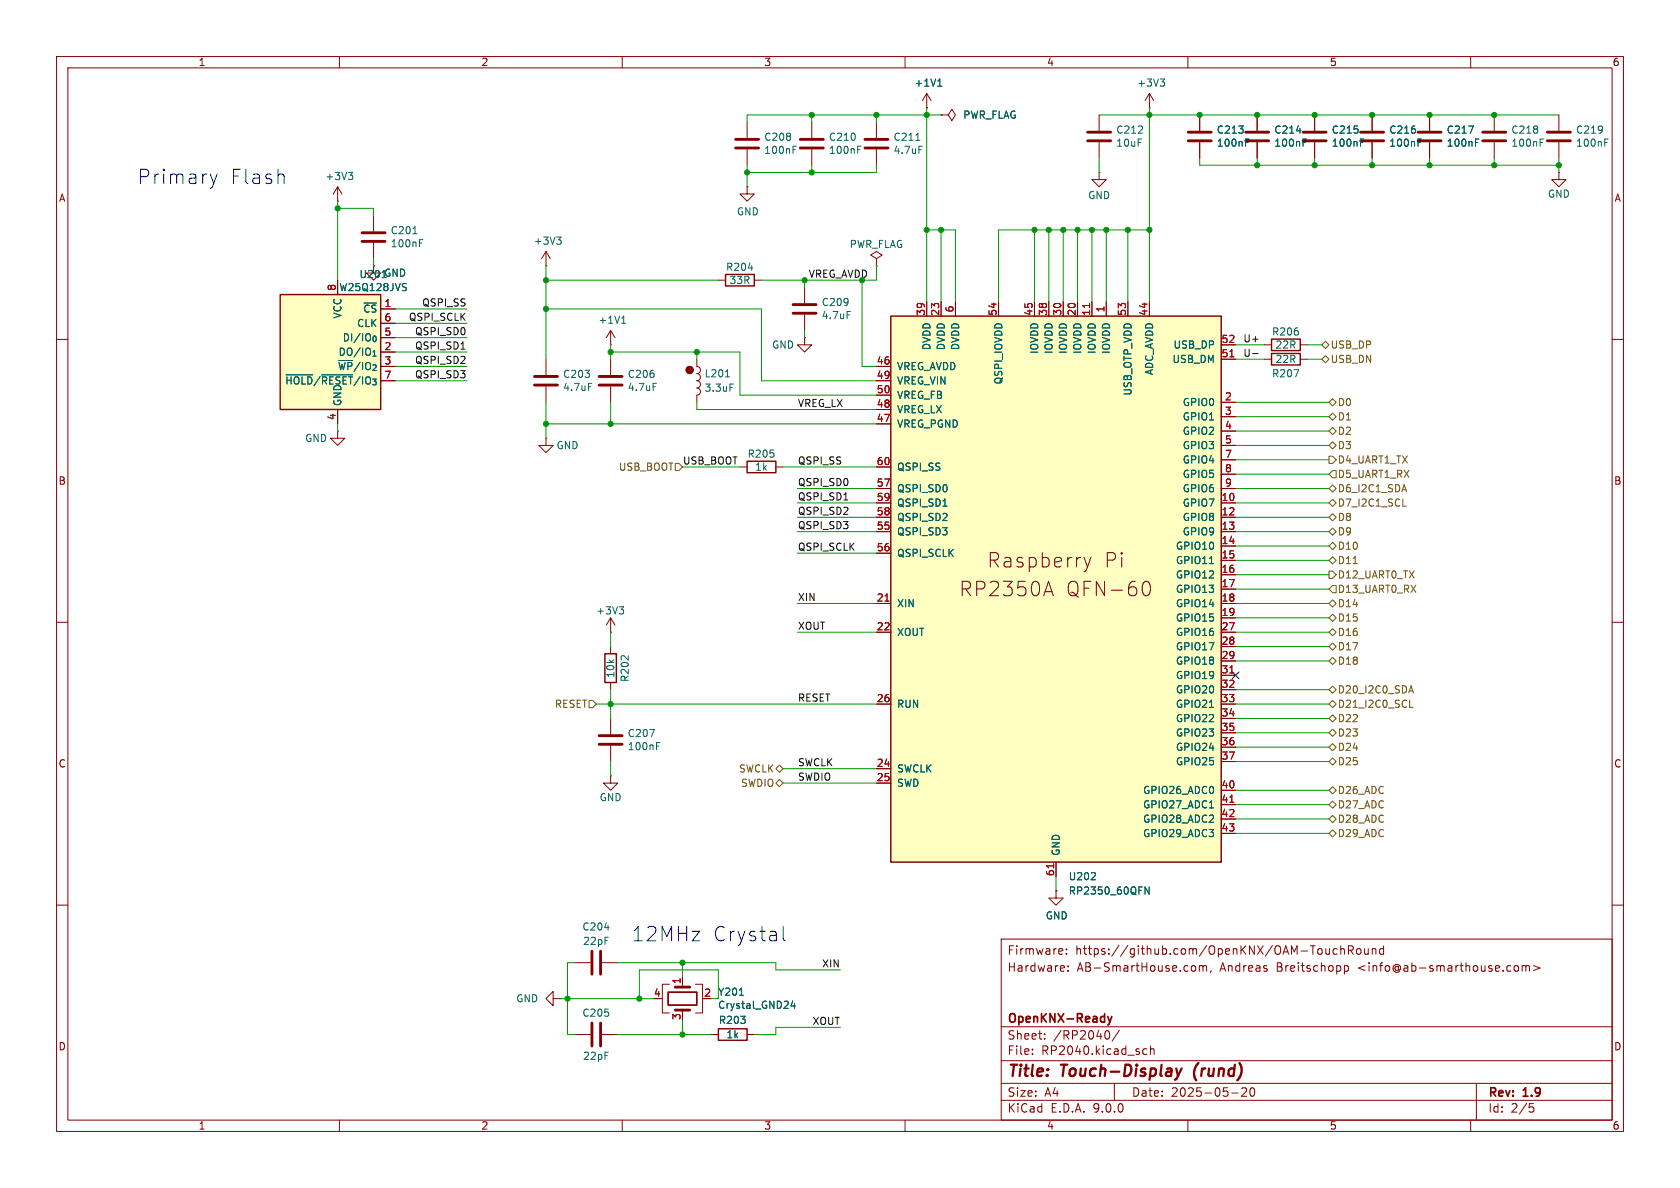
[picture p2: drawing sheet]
<svg xmlns="http://www.w3.org/2000/svg" width="297mm" height="210mm" viewBox="0 0 297 210" stroke-linecap="round" stroke-linejoin="round" font-family="sans-serif">
<g fill="none" stroke="#840000" stroke-width=".18">
<path d="M10 10h277v190h-277zM12 12h273v186h-273zM60 10v2M110 10v2M160 10v2M203.2 19.1h.1M203.2 16.5l-.8 1.3M203.2 16.5l.8 1.3M203.2 16.5v2.6M210 10v2M260 10v2M132.1 33v1.3h1.2l-1.2 1.3-1.3-1.3h1.3"/>
<path d="M132.1 33h.1M154.9 21.6v2.8M154.9 26.4v2.8M166.4 20.3h1.2l.7-1 .6 1-.6 1-.7-1M166.4 20.3h.1M242.6 20.3v2.8M242.6 25.1v2.8M264.2 20.3v2.8M264.2 25.1v2.8M275.6 30.5v1.3h1.3l-1.3 1.2-1.3-1.2h1.3M275.6 30.5h.1M275.6 20.3v2.8"/>
<path d="M275.6 25.1v2.8M142.2 59.7v1.3h1.3l-1.3 1.2-1.2-1.2h1.2M142.2 59.7h.1M10 60h2M285 60h2M10 110h2M107.9 111.8h.1M107.9 109.2l-.7 1.3M107.9 109.2l.8 1.3M107.9 109.2v2.6M107.9 114.3v1.3M285 110h2"/>
<path d="M107.9 120.7v1.2M107.9 127v2.8M107.9 131.8v2.8M10 160h2M97.8 176.5v-1.2l-1.3 1.2 1.3 1.3v-1.3h1.3M99.1 176.5h.1M177 166h108v32h-108zM187.8 167.8l.1 .3-.7 .1M188.5 168.6v.1M188.5 167.8v.1M188.8 171.6v.1M188.8 170.8v.1"/>
<path d="M211.1 170.7l.3 .3v.4l-.3 .3M212 170.8l.5-.1 .2 .2M212 170.7v1M212.7 170.9l.2-.2 .3 .1 .1 .9M212.7 170.9v.8M214.1 171.6l-.1 .3M236.4 167.8l-.4-.1-.3 .3v.4l.1 .2h.6M237 167.8l.2-.1 .4 .1 .1 .9M237 167.2v1.5M237.7 170.8l.4-.1 .3 .3v.4l-.2 .2h-.5M237.7 170.7v1.5M238.4 168l.7-.1 .1-.2v-.4l-.2-.1h-.6v1.5"/>
<path d="M238.7 168l.5 .7M240 167.8l.3-.1 .3 .3v.4l-.3 .3-.3-.1-.2-.2v-.4zM241.2 167.7l.1 .9 .4 .1 .2-.1M241.9 167.7v1M242.6 167.8l.2-.1 .4 .1v.9M242.6 167.7v1M244.6 167.8l-.4-.1-.3 .3v.4l.1 .2h.6M244.6 167.2v1.5M267.8 170.8l.4-.1 .3 .3v.4l-.3 .3-.4-.1-.1-.2v-.4zM269.1 170.8l.4-.1 .2 .2M269.1 170.7v1M269.7 170.9l.3-.2 .3 .1 .1 .9"/>
<path d="M269.7 170.9v.8M271.1 170.7l1.1 .4-1.1 .5M285 160h2M60 198v2M101.6 182.9h2.8M106.4 182.9h2.8M110 198v2M125.7 182.9h1.3M132.1 182.9h1.2M160 198v2M177 194.5h108M177 191.5h108"/>
<path d="M177 187.5h108M177 181.5h108M182.5 186.3v.1M182.5 185.5v.1M184.7 183.6v.1M184.7 182.8v.1M195.7 182.2a.81 .81 0 0 1 .6 .6 .81 .81 0 0 1-.3 .8l-.3 .1M197 191.5v3M197.9 182.1l-1.3 2M202 186.1l.3 .3 .4-.1M202.7 185.5l-.4-.1-.3 .3M203.4 185.5l.2-.1 .4 .1v.9"/>
<path d="M203.4 184.9v1.5M210 198v2M217.7 193.2h1.2M220.3 192.4v.5l-.8 .9h.9M221.1 192.4l.2-.1a.81 .81 0 0 1 .6 .6 .81 .81 0 0 1-.3 .8l-.1 .1a.81 .81 0 0 1-.4-1.4zM260 198v2M261 191.5v6.5M270.4 195.1h.7M270.5 195.7h.4l.3 .3-.2 .5-.5 .1"/>
</g>
<path d="M207.9 188.9l.4 1.3M208.3 190.2l-.3 .5M208.9 188.9l-.6 1.3M211.1 189.3l.1 1.1" fill="none" stroke="#840000" stroke-width=".4"/>
<path d="M195.8 179.7l.4 1M196.6 179.7l-.4 1M196.2 180.7l-.1 .3-.3 .2" fill="none" stroke="#840000" stroke-width=".3"/>
<circle cx="121.9" cy="65.4" r=".63" fill="#840000" stroke="#840000" stroke-width=".18"/>
<g fill="none" stroke="#006464" stroke-width=".18">
<path d="M205.1 14h.8l-.4 .4M205.6 14.4l.3 .3v.3l-.3 .2M161.9 24.8h.7M162.4 25.9h.7M250.7 25.2h.4M250.7 24.6h.6M272.3 25.2h.4M272.3 24.6h.6M283.7 25.2h.4M283.7 24.6h.6M109.5 107.3h.7l-.4 .4M110 107.7l.2 .3v.3l-.2 .2"/>
<path d="M114.9 129h.8l-.5 1.2M116.1 131.9h.4M116.1 131.3h.6"/>
</g>
<path d="M106.9 115.6h2.1v5.1h-2.1zM127 181.9h5.1v2h-5.1z" fill="none" stroke="#840000" stroke-width=".25"/>
<path d="M152.9 24.6h4.1M152.9 26.2h4.1M240.5 23.4h4.1M240.5 24.9h4.1M262.1 23.4h4.1M262.1 24.9h4.1M273.6 23.4h4M273.6 24.9h4M105.9 130h4.1M105.9 131.6h4.1M104.6 180.8v4.1M106.2 180.8v4.1" fill="none" stroke="#840000" stroke-width=".51"/>
<path d="M157.5 55.9h58.4v96.5h-58.4z" fill="#ffffc2"/>
<path d="M157.5 55.9h58.4v96.5h-58.4zM224.8 62.5h5.1v2h-5.1zM132.1 81.5h5.1v2.1h-5.1z" fill="none" stroke="#840000" stroke-width=".25"/>
<g fill="none" stroke="#840000" stroke-width=".18">
<path d="M59.7 35.6h.1M59.7 33l-.8 1.3M59.7 33l.8 1.3M59.7 33v2.6M66 38.1v2.8M252.7 20.3v2.8M252.7 25.1v2.8M66 47v1.3h1.3l-1.3 1.2-1.2-1.2h1.2M66 47h.1M66 42.9v2.8M163.8 53.3v2.6M166.4 53.3v2.6"/>
<path d="M168.9 53.3v2.6M176.5 53.3v2.6M182.9 53.3v2.6M185.4 53.3v2.6M188 53.3v2.6M190.5 53.3v2.6M193 53.3v2.6M195.6 53.3v2.6M199.4 53.3v2.6M203.2 53.3v2.6M59.7 76.2v1.3h1.3l-1.3 1.2-1.3-1.2h1.3M59.7 76.2h.1"/>
<path d="M154.9 64.8h2.6M154.9 67.3h2.6M154.9 69.9h2.6M154.9 72.4h2.6M154.9 74.9h2.6M215.9 61h2.5M215.9 63.5h2.5M215.9 71.1h2.5M215.9 73.7h2.5M215.9 76.2h2.5M215.9 78.7h2.5M223.5 63.5h1.3"/>
<path d="M229.9 63.5h1.2M130.8 82.6h1.3M137.2 82.6h1.2M154.9 82.6h2.6M154.9 86.4h2.6M154.9 88.9h2.6M154.9 91.4h2.6M154.9 94h2.6M154.9 97.8h2.6M191.6 98.5l.7 1.7M192.9 98.5l-.6 1.7M215.9 86.4h2.5"/>
<path d="M215.9 88.9h2.5M215.9 91.4h2.5M215.9 94h2.5M215.9 81.3h2.5M215.9 83.8h2.5M215.9 96.5h2.5M215.9 99.1h2.5M154.9 106.7h2.6M154.9 111.8h2.6M184.8 104.6h1.2M185.4 102.8l.8 2.5M192.3 100.2l-.3 .6"/>
<path d="M201.9 103.7a.93 .93 0 0 1 .6-.9 .65 .65 0 0 1 .8 .5 1.49 1.49 0 0 1-.5 2 .65 .65 0 0 1-.7-.5l-.2-.5M215.9 106.7h2.5M215.9 111.8h2.5M215.9 101.6h2.5M215.9 104.1h2.5M215.9 109.2h2.5M215.9 114.3h2.5M215.9 116.8h2.5M215.9 119.4h2.5M154.9 124.5h2.6M154.9 135.9h2.6M154.9 138.4h2.6"/>
<path d="M215.9 124.5h2.5M215.9 121.9h2.5M215.9 127h2.5M215.9 129.5h2.5M215.9 132.1h2.5M215.9 134.6h2.5M215.9 139.7h2.5M186.7 157.5v1.3h1.3l-1.3 1.2-1.3-1.2h1.3M186.7 157.5h.1M186.7 152.4v2.5M215.9 142.2h2.5M215.9 144.8h2.5"/>
<path d="M215.9 147.3h2.5"/>
</g>
<g fill="none" stroke="#006464" stroke-width=".18">
<path d="M61.6 30.5h.8l-.5 .5M62.1 31l.3 .2v.3l-.3 .2M259.6 22.3h.9l-.6 1.2M260.8 25.2h.5M260.8 24.6h.6M73 41.3h.7M74.2 43h.4M74.2 42.4h.6M228.8 65.3h.8l-.5 1.3M166.7 89.5h.7M213.8 99.6h.7M213.8 125h.7"/>
<path d="M192.9 155.5h.8M193.6 154.4v.4M203.2 156.8v1.3l-.8-1.3v1.3M213.8 142.8h.7"/>
</g>
<path d="M192.6 53.6v.8M217.4 63.1h.7M156.5 106.3h.7M217.4 119h.7M186.3 152.7v.7M217.4 141.8h.7" fill="none" stroke="#a90000" stroke-width=".18"/>
<path d="M250.7 23.4h4.1M250.7 24.9h4.1M64 41.1h4.1M64 42.7h4.1" fill="none" stroke="#840000" stroke-width=".51"/>
<path d="M49.5 52.1h17.8v20.3h-17.8z" fill="#ffffc2"/>
<path d="M49.5 52.1h17.8v20.3h-17.8zM128.3 48.5h5v2h-5zM224.8 59.9h5.1v2.1h-5.1z" fill="none" stroke="#840000" stroke-width=".25"/>
<g fill="none" stroke="#840000" stroke-width=".18">
<path d="M163.8 19.1h.1M163.8 16.5l-.7 1.3M163.8 16.5l.8 1.3M163.8 16.5v2.6M132.1 21.6v2.8M132.1 26.4v2.8M143.5 21.6v2.8M143.5 26.4v2.8M166.4 20.3h.1M194.3 30.5v1.3h1.3l-1.3 1.2-1.3-1.2h1.3M194.3 30.5h.1M194.3 20.3v2.8"/>
<path d="M194.3 25.1v2.8M212.1 20.3v2.8M212.1 25.1v2.8M222.2 20.3v2.8M222.2 25.1v2.8M232.4 20.3v2.8M232.4 25.1v2.8M242.6 20.3v2.8M242.6 25.1v2.8M252.7 20.3v2.8M252.7 25.1v2.8M59.7 49.5v2.6"/>
<path d="M66 47h.1M67.3 54.6h2.5M67.3 57.2h2.5M67.3 59.7h2.5M96.5 47h.1M96.5 44.5l-.7 1.2M96.5 44.5l.8 1.2M96.5 44.5v2.5M107.9 58.4l-.7 1.3M107.9 58.4l.8 1.3M107.9 58.4v2.6M127 49.5h1.3"/>
<path d="M133.3 49.5h1.3M142.2 50.8v2.8M142.2 55.6v2.8M154.9 45.7l1.1-.6-1.1-.6-1 .6 1 .6v1.3M154.9 47h.1M163.8 53.3v2.6M166.4 53.3v2.6M168.9 53.3v2.6M176.5 53.3v2.6M182.9 53.3v2.6M185.4 53.3v2.6M188 53.3v2.6"/>
<path d="M190.5 53.3v2.6M193 53.3v2.6M195.6 53.3v2.6M199.4 53.3v2.6M203.2 53.3v2.6M59.7 72.4v2.5M67.3 62.2h2.5M96.5 77.5v1.2h-1.3l1.3 1.3 1.3-1.3h-1.3M96.5 77.5h.1M96.5 63.5v2.8M96.5 68.3v2.8M107.9 61h.1"/>
<path d="M107.9 63.5v2.8M107.9 68.3v2.8M123.2 63.5v1.3a.64 .64 0 0 1 .6 .6 .64 .64 0 0 1-.6 .6 .64 .64 0 0 1 .6 .7 .64 .64 0 0 1-.6 .6 .64 .64 0 0 1 .6 .7 .64 .64 0 0 1-.6 .6 .64 .64 0 0 1 .6 .6 .64 .64 0 0 1-.6 .7M123.2 69.9v1.2M154.9 64.8h2.6M154.9 67.3h2.6M154.9 69.9h2.6M154.9 72.4h2.6M154.9 74.9h2.6M215.9 61h2.5M215.9 63.5h2.5M215.9 71.1h2.5"/>
<path d="M215.9 73.7h2.5M215.9 76.2h2.5M215.9 78.7h2.5M223.5 61h1.3M229.9 61h1.2M154.9 82.6h2.6M154.9 86.4h2.6M154.9 88.9h2.6M154.9 91.4h2.6M154.9 94h2.6M154.9 97.8h2.6M215.9 86.4h2.5"/>
<path d="M215.9 88.9h2.5M215.9 91.4h2.5M215.9 94h2.5M215.9 81.3h2.5M215.9 83.8h2.5M215.9 96.5h2.5M215.9 99.1h2.5M154.9 106.7h2.6M154.9 111.8h2.6M215.9 106.7h2.5M215.9 111.8h2.5M215.9 101.6h2.5"/>
<path d="M215.9 104.1h2.5M215.9 109.2h2.5M215.9 114.3h2.5M215.9 116.8h2.5M215.9 119.4h2.5M107.9 137.2v1.2h1.3l-1.3 1.3-1.2-1.3h1.2M107.9 137.2h.1M154.9 124.5h2.6M154.9 135.9h2.6M154.9 138.4h2.6M215.9 124.5h2.5M215.9 121.9h2.5"/>
<path d="M215.9 127h2.5M215.9 129.5h2.5M215.9 132.1h2.5M215.9 134.6h2.5M215.9 139.7h2.5M186.7 157.5h.1M186.7 152.4v2.5M215.9 142.2h2.5M215.9 144.8h2.5M215.9 147.3h2.5M101.6 170.2h2.8M106.4 170.2h2.8"/>
<path d="M116.8 176.5h.3M118.4 174h-1.3v5.1h1.3M120.6 172.7v1.3M120.6 178.6v.5M122.9 174h1.3v5.1h-1.3M125.7 182.9h1.3M132.1 182.9h1.2"/>
<circle cx="121.9" cy="65.4" r=".63"/>
</g>
<g fill="none" stroke="#006464" stroke-width=".18">
<path d="M165.8 15.2h.7M165.9 14.3l.2-.3v1.2M140.2 26.5h.4M140.2 25.9h.6M151.6 26.5h.4M151.6 25.9h.6M220.2 25.2h.4M220.2 24.6h.6M229.2 23.1h.8M230.4 25.2h.4M230.4 24.6h.6M240.5 25.2h.4"/>
<path d="M240.5 24.6h.6M250.7 25.2h.4M250.7 24.6h.6M259.6 22.3h.9l-.6 1.2M260.8 25.2h.5M260.8 24.6h.6M71.4 50.1l.4 .1M71.6 50.8l.2 .2-.2 .4M98.4 41.9h.8l-.4 .5M99 42.4l.2 .2v.3l-.2 .3M109.9 57.1h.7M110 56.2l.3-.3v1.2"/>
<path d="M132.3 47.4h.8M149.7 55.1h.7M50.6 66.3h4.7M56.9 66.3h5.4M104 67.8h.6M115.5 67.8h.6M128.3 66.6h.7M129 67.9h.7M166.7 89.5h.7M213.8 99.6h.7M213.8 125h.7M192.9 155.5h.8"/>
<path d="M193.6 154.4v.4M203.2 156.8v1.3l-.8-1.3v1.3M213.8 142.8h.7M106.9 164h.8M130.7 175.9h.7M140.1 176.9l-.3 .9h.8M140.4 177.4v.9"/>
</g>
<g fill="none" stroke="#840000" stroke-width=".51">
<path d="M130 24.6h4.1M130 26.2h4.1M141.5 24.6h4M141.5 26.2h4M192.3 23.4h4M192.3 24.9h4M210.1 23.4h4M210.1 24.9h4M220.2 23.4h4.1M220.2 24.9h4.1M230.4 23.4h4M230.4 24.9h4"/>
<path d="M140.2 53.8h4.1M140.2 55.4h4.1M94.5 66.5h4.1M94.5 68.1h4.1M105.9 66.5h4.1M105.9 68.1h4.1M104.6 168.1v4.1M106.2 168.1v4.1M119.4 174.5h2.5M119.4 178.6h2.5"/>
</g>
<path d="M118.1 175.4h5.1v2.3h-5.1z" fill="none" stroke="#840000" stroke-width=".3"/>
<g fill="none" stroke="#725600" stroke-width=".18">
<path d="M233.7 61l.6-.7 .6 .7-.6 .6zM233.7 63.5l.6-.6 .6 .6-.6 .6zM234.9 76.2l.7-.6 .6 .6-.6 .6zM234.9 71.1l.7-.6 .6 .6-.6 .7zM234.9 73.7l.7-.7 .6 .7-.6 .6zM234.9 78.7l.7-.6 .6 .6-.6 .7zM119.4 81.9h.6l.6 .7-.6 .6h-.6zM234.9 86.4l.7-.7 .6 .7-.6 .6zM234.9 91.4l.7-.6 .6 .6-.6 .7zM234.9 94l.7-.7 .6 .7-.6 .6zM234.9 99.1l.7-.7 .6 .7-.6 .6zM234.9 96.5l.7-.6 .6 .6-.6 .7z"/>
<path d="M234.9 80.6h.7l.6 .7-.6 .6h-.7zM235.6 88.3l.6 .6-.6 .6-.7-.6zM235.6 83.2h.6v1.3h-.6l-.7-.7zM239.2 99.6h.8M248 89.5h.6M248.2 85.7l.5 1.2M234.9 109.2l.7-.6 .6 .6-.6 .7zM234.9 114.3l.7-.6 .6 .6-.6 .6zM234.9 106.7l.7-.7 .6 .7-.6 .6zM234.9 101h.7l.6 .6-.6 .6h-.7zM234.9 116.8l.7-.6 .6 .6-.6 .7zM235.6 111.1l.6 .7-.6 .6-.7-.6z"/>
<path d="M235.6 103.5h.6v1.3h-.6l-.7-.7zM104.1 123.8h.7l.6 .7-.6 .6h-.7zM137.2 138.4l.6-.6 .6 .6-.6 .7zM137.2 135.9l.6-.6 .6 .6-.6 .6zM234.9 124.5l.7-.7 .6 .7-.6 .6zM234.9 134.6l.7-.6 .6 .6-.6 .7zM234.9 129.5l.7-.6 .6 .6-.6 .7zM234.9 127l.7-.6 .6 .6-.6 .6zM234.9 132.1l.7-.7 .6 .7-.6 .6zM234.9 139.7l.7-.6 .6 .6-.6 .6zM234.9 121.9l.7-.6 .6 .6-.6 .7zM249.2 122.1h.6"/>
<path d="M249.2 125h.6M249.5 121.2l.4 1.3M234.9 147.3l.7-.6 .6 .6-.6 .7zM234.9 142.2l.7-.6 .6 .6-.6 .7zM234.9 144.8l.7-.7 .6 .7-.6 .6z"/>
</g>
<path d="M81.5 61.7h.7M221.4 62.5h1M149.2 88.4h.7" fill="none" stroke="#0f0f0f" stroke-width=".18"/>
<g fill="none" stroke="#009600" stroke-width=".18">
<path d="M163.8 19.1v34.2M203.2 19.1v34.2M59.7 35.6v13.9M59.7 36.8h6.3v1.3M132.1 29.2v3.8M143.5 20.3v1.3M143.5 29.2v1.3M154.9 20.3v1.3M154.9 29.2v1.3h-22.8M166.4 20.3h-34.3v1.3M194.3 27.9v2.6M194.3 20.3h81.3"/>
<path d="M212.1 27.9v1.3h63.5M222.2 27.9v1.3M232.4 27.9v1.3M242.6 27.9v1.3M252.7 27.9v1.3M264.2 27.9v1.3M275.6 27.9v2.6M66 45.7v1.3M69.8 54.6h12.7M69.8 59.7h12.7M69.8 57.2h12.7M96.5 49.5h30.5"/>
<path d="M96.5 47v16.5M96.5 54.6h38.1v12.7h20.3M142.2 49.5v1.3M142.2 58.4v1.3M152.4 49.5v15.3h2.5M154.9 47v2.5h-20.3M163.8 40.6h5.1v12.7M166.4 40.6v12.7M182.9 40.6v12.7M185.4 40.6v12.7M188 40.6v12.7M190.5 40.6v12.7"/>
<path d="M193 40.6v12.7M195.6 40.6v12.7M199.4 40.6v12.7M203.2 40.6h-26.7v12.7M59.7 74.9v1.3M69.8 62.2h12.7M69.8 67.3h12.7M69.8 64.8h12.7M96.5 74.9h58.4M96.5 71.1v6.4M107.9 61v2.5M107.9 71.1v3.8"/>
<path d="M107.9 62.2h22.9v7.7h24.1M123.2 62.2v1.3M123.2 71.1v1.3h31.7M218.4 61h5.1M218.4 63.5h5.1M218.4 78.7h16.5M218.4 71.1h16.5M218.4 73.7h16.5M218.4 76.2h16.5M231.1 61h2.6M231.1 63.5h2.6M120.6 82.6h10.2"/>
<path d="M138.4 82.6h16.5M141 94h13.9M141 91.4h13.9M141 97.8h13.9M141 88.9h13.9M141 86.4h13.9M218.4 94h16.5M218.4 91.4h16.5M218.4 99.1h16.5M218.4 96.5h16.5M218.4 88.9h16.5M218.4 81.3h16.5"/>
<path d="M218.4 83.8h16.5M218.4 86.4h16.5M107.9 111.8v2.5M141 106.7h13.9M141 111.8h13.9M218.4 114.3h16.5M218.4 106.7h16.5M218.4 111.8h16.5M218.4 109.2h16.5M218.4 101.6h16.5M218.4 116.8h16.5M218.4 104.1h16.5"/>
<path d="M105.4 124.5h49.5M107.9 121.9v5.1M107.9 134.6v2.6M138.4 135.9h16.5M138.4 138.4h16.5M218.4 134.6h16.5M218.4 139.7h16.5M218.4 127h16.5M218.4 129.5h16.5M218.4 121.9h16.5M218.4 124.5h16.5M218.4 132.1h16.5"/>
<path d="M186.7 154.9v2.6M218.4 144.8h16.5M218.4 142.2h16.5M218.4 147.3h16.5M99.1 176.5h16.5M101.6 170.2h-1.3v12.7h1.3M109.2 170.2h28v1.3h11.4M113 176.5v-5h14v5h-1.3M120.6 170.2v2.5M109.2 182.9h16.5M120.6 180.3v2.6M148.6 181.6h-11.4v1.3h-3.9"/>
</g>
<path d="M217.8 118.8l1.2 1.2M219 118.8l-1.2 1.2" fill="none" stroke="#000084" stroke-width=".18"/>
<path d="M37.2 30.8l.6 1.7M37.8 32.5l-.4 .7M38.4 30.8l-.6 1.7M50.1 30.9l.1 .2v1.4M138.5 163.8v2.1l.3 .4" fill="none" stroke="#0000c2" stroke-width=".18"/>
<path d="M192.6 53.6v.8M217.4 63.1h.7M156.5 106.3h.7M217.4 119h.7M186.3 152.7v.7M217.4 141.8h.7" fill="none" stroke="#a90000" stroke-width=".18"/>
<g fill="#009600" stroke="#009600" stroke-width=".18">
<circle cx="59.7" cy="36.8" r=".46"/>
<circle cx="96.5" cy="74.9" r=".46"/>
<circle cx="107.9" cy="124.5" r=".46"/>
<circle cx="163.8" cy="40.6" r=".46"/>
<circle cx="143.5" cy="20.3" r=".46"/>
<circle cx="154.9" cy="20.3" r=".46"/>
<circle cx="120.6" cy="170.2" r=".46"/>
<circle cx="113" cy="176.5" r=".46"/>
<circle cx="120.6" cy="182.9" r=".46"/>
<circle cx="100.3" cy="176.5" r=".46"/>
<circle cx="107.9" cy="74.9" r=".46"/>
<circle cx="132.1" cy="30.5" r=".46"/>
<circle cx="143.5" cy="30.5" r=".46"/>
<circle cx="142.2" cy="49.5" r=".46"/>
<circle cx="96.5" cy="54.6" r=".46"/>
<circle cx="96.5" cy="49.5" r=".46"/>
<circle cx="123.2" cy="62.2" r=".46"/>
<circle cx="107.9" cy="62.2" r=".46"/>
<circle cx="188" cy="40.6" r=".46"/>
<circle cx="185.4" cy="40.6" r=".46"/>
<circle cx="203.2" cy="20.3" r=".46"/>
<circle cx="163.8" cy="20.3" r=".46"/>
<circle cx="166.4" cy="40.6" r=".46"/>
<circle cx="190.5" cy="40.6" r=".46"/>
<circle cx="199.4" cy="40.6" r=".46"/>
<circle cx="195.6" cy="40.6" r=".46"/>
<circle cx="193" cy="40.6" r=".46"/>
<circle cx="203.2" cy="40.6" r=".46"/>
<circle cx="182.9" cy="40.6" r=".46"/>
<circle cx="232.4" cy="20.3" r=".46"/>
<circle cx="232.4" cy="29.2" r=".46"/>
<circle cx="222.2" cy="29.2" r=".46"/>
<circle cx="222.2" cy="20.3" r=".46"/>
<circle cx="212.1" cy="20.3" r=".46"/>
<circle cx="242.6" cy="20.3" r=".46"/>
<circle cx="264.2" cy="29.2" r=".46"/>
<circle cx="264.2" cy="20.3" r=".46"/>
<circle cx="242.6" cy="29.2" r=".46"/>
<circle cx="275.6" cy="29.2" r=".46"/>
<circle cx="252.7" cy="20.3" r=".46"/>
<circle cx="252.7" cy="29.2" r=".46"/>
</g>
<g font-size="3.5" fill="#0000c2">
<text x="24.1" y="32.8">Primary</text>
<text x="40.5" y="32.8">Flash</text>
<text x="111.5" y="166.6">12MHz</text>
<text x="125.8" y="166.6">Crystal</text>
</g>
<g font-size="3.5" fill="#840000">
<text x="174.5" y="100.6">Raspberry</text>
<text x="195.1" y="100.6">Pi</text>
<text x="169.5" y="105.6">RP2350A</text>
<text x="188.4" y="105.6">QFN-60</text>
</g>
<g font-size="2.8" fill="#840000">
<text x="178" y="190.9">Title:</text>
<text x="187.7" y="190.9">Touch-Display</text>
<text x="211.9" y="190.9">(rund)</text>
</g>
<g font-size="2.1" fill="#840000">
<text x="178" y="172">Hardware:</text>
<text x="178" y="169">Firmware:</text>
<text x="190.1" y="169">https://github.com/OpenKNX/OAM-TouchRound</text>
<text x="190.4" y="172">AB-SmartHouse.com,</text>
<text x="215.7" y="172">Andreas</text>
<text x="225.8" y="172">Breitschopp</text>
<text x="240.3" y="172">&lt;info@ab-smarthouse.com&gt;</text>
<text x="178" y="184">Sheet:</text>
<text x="178" y="181.2">OpenKNX-Ready</text>
<text x="186.2" y="184">/RP2040/</text>
<text x="178" y="186.7">File:</text>
<text x="184.1" y="186.7">RP2040.kicad_sch</text>
<text x="178" y="196.9">KiCad</text>
<text x="178" y="194.1">Size:</text>
<text x="184.7" y="194.1">A4</text>
<text x="185.7" y="196.9">E.D.A.</text>
<text x="193.3" y="196.9">9.0.0</text>
<text x="200" y="194.1">Date:</text>
<text x="207" y="194.1">2025-05-20</text>
<text x="263" y="194.3">Rev:</text>
<text x="263" y="196.9">Id:</text>
<text x="267.1" y="196.9">2/5</text>
<text x="269.4" y="194.3">1.9</text>
</g>
<g font-size="1.8" fill="#840000">
<text x="35" y="11.9">1</text>
<text x="85" y="11.9">2</text>
<text x="135" y="11.9">3</text>
<text x="185" y="11.9">4</text>
<text x="235" y="11.9">5</text>
<text x="285" y="11.9">6</text>
<text x="10.3" y="35.9">A</text>
<text x="285.3" y="35.9">A</text>
<text x="10.3" y="85.9">B</text>
<text x="285.3" y="85.9">B</text>
<text x="10.3" y="135.9">C</text>
<text x="285.3" y="135.9">C</text>
<text x="10.3" y="185.9">D</text>
<text x="285.3" y="185.9">D</text>
<text x="35" y="199.9">1</text>
<text x="85" y="199.9">2</text>
<text x="135" y="199.9">3</text>
<text x="185" y="199.9">4</text>
<text x="235" y="199.9">5</text>
<text x="285" y="199.9">6</text>
</g>
<g font-size="1.8" fill="#006464">
<text x="161.6" y="15.5">+1V1</text>
<text x="200.9" y="15.5">+3V3</text>
<text x="170.2" y="21.2">PWR_FLAG</text>
<text x="197.2" y="23.8">C212</text>
<text x="215" y="23.8">C213</text>
<text x="225.2" y="23.8">C214</text>
<text x="235.3" y="23.8">C215</text>
<text x="245.5" y="23.8">C216</text>
<text x="255.7" y="23.8">C217</text>
<text x="267.1" y="23.8">C218</text>
<text x="278.5" y="23.8">C219</text>
<text x="135" y="25.1">C208</text>
<text x="135" y="27.4">100nF</text>
<text x="146.4" y="25.1">C210</text>
<text x="146.4" y="27.4">100nF</text>
<text x="157.9" y="25.1">C211</text>
<text x="157.9" y="27.4">4.7uF</text>
<text x="197.2" y="26.1">10uF</text>
<text x="215" y="26.1">100nF</text>
<text x="225.2" y="26.1">100nF</text>
<text x="235.3" y="26.1">100nF</text>
<text x="245.5" y="26.1">100nF</text>
<text x="255.7" y="26.1">100nF</text>
<text x="267.1" y="26.1">100nF</text>
<text x="278.5" y="26.1">100nF</text>
<text x="57.4" y="32">+3V3</text>
<text x="192.3" y="35.4">GND</text>
<text x="273.6" y="35.2">GND</text>
<text x="69" y="41.6">C201</text>
<text x="130.2" y="38.3">GND</text>
<text x="69" y="43.9">100nF</text>
<text x="94.3" y="43.5">+3V3</text>
<text x="150.1" y="44">PWR_FLAG</text>
<text x="59.9" y="51.7">W25Q128JVS</text>
<text x="63.5" y="49.4">U201GND</text>
<text x="128.3" y="48.1">R204</text>
<text x="128.9" y="50.4">33R</text>
<text x="60.6" y="56.4" transform="rotate(-90 60.6 56.4)">VCC</text>
<text x="63" y="58">CLK</text>
<text x="64.1" y="55.5">~{CS}</text>
<text x="105.7" y="57.4">+1V1</text>
<text x="145.2" y="54.3">C209</text>
<text x="145.2" y="56.6">4.7uF</text>
<text x="224.8" y="59.5">R206</text>
<text x="59.6" y="65.6">~{WP}/IO_{2}</text>
<text x="59.7" y="63.1">DO/IO_{1}</text>
<text x="60.4" y="60.6">DI/IO_{0}</text>
<text x="136.4" y="61.8">GND</text>
<text x="158.5" y="65.6">VREG_AVDD</text>
<text x="164.7" y="62" transform="rotate(-90 164.7 62)">DVDD</text>
<text x="167.2" y="62" transform="rotate(-90 167.2 62)">DVDD</text>
<text x="169.8" y="62" transform="rotate(-90 169.8 62)">DVDD</text>
<text x="183.7" y="62.7" transform="rotate(-90 183.7 62.7)">IOVDD</text>
<text x="186.3" y="62.7" transform="rotate(-90 186.3 62.7)">IOVDD</text>
<text x="188.8" y="62.7" transform="rotate(-90 188.8 62.7)">IOVDD</text>
<text x="191.4" y="62.7" transform="rotate(-90 191.4 62.7)">IOVDD</text>
<text x="193.9" y="62.7" transform="rotate(-90 193.9 62.7)">IOVDD</text>
<text x="196.4" y="62.7" transform="rotate(-90 196.4 62.7)">IOVDD</text>
<text x="207.2" y="64.4">USB_DM</text>
<text x="207.4" y="61.8">USB_DP</text>
<text x="225.4" y="64.4">22R</text>
<text x="225.4" y="61.8">22R</text>
<text x="50.3" y="68.2">~{HOLD}/~{RESET}/IO_{3}</text>
<text x="60.6" y="71.9" transform="rotate(-90 60.6 71.9)">GND</text>
<text x="99.5" y="67">C203</text>
<text x="99.5" y="69.3">4.7uF</text>
<text x="110.9" y="67">C206</text>
<text x="110.9" y="69.3">4.7uF</text>
<text x="124.5" y="66.9">L201</text>
<text x="124.5" y="69.4">3.3uF</text>
<text x="158.5" y="68.2">VREG_VIN</text>
<text x="158.5" y="70.7">VREG_FB</text>
<text x="177.4" y="68" transform="rotate(-90 177.4 68)">QSPI_IOVDD</text>
<text x="200.3" y="70" transform="rotate(-90 200.3 70)">USB_OTP_VDD</text>
<text x="204.1" y="66.4" transform="rotate(-90 204.1 66.4)">ADC_AVDD</text>
<text x="209" y="72">GPIO0</text>
<text x="224.8" y="66.9">R207</text>
<text x="158.5" y="73.3">VREG_LX</text>
<text x="158.5" y="75.8">VREG_PGND</text>
<text x="209" y="74.5">GPIO1</text>
<text x="209" y="77.1">GPIO2</text>
<text x="53.8" y="78.3">GND</text>
<text x="98.3" y="79.6">GND</text>
<text x="132.1" y="81.1">R205</text>
<text x="133.4" y="83.4">1k</text>
<text x="158.5" y="83.4">QSPI_SS</text>
<text x="209" y="79.6">GPIO3</text>
<text x="209" y="82.1">GPIO4</text>
<text x="158.5" y="87.2">QSPI_SD0</text>
<text x="158.5" y="89.8">QSPI_SD1</text>
<text x="209" y="84.7">GPIO5</text>
<text x="209" y="87.2">GPIO6</text>
<text x="209" y="89.8">GPIO7</text>
<text x="158.5" y="92.3">QSPI_SD2</text>
<text x="158.5" y="94.8">QSPI_SD3</text>
<text x="209" y="92.3">GPIO8</text>
<text x="209" y="94.8">GPIO9</text>
<text x="158.5" y="98.7">QSPI_SCLK</text>
<text x="207.8" y="97.4">GPIO10</text>
<text x="207.8" y="99.9">GPIO11</text>
<text x="158.5" y="107.5">XIN</text>
<text x="207.8" y="102.5">GPIO12</text>
<text x="207.8" y="105">GPIO13</text>
<text x="207.8" y="107.5">GPIO14</text>
<text x="105.3" y="108.8">+3V3</text>
<text x="158.5" y="112.6">XOUT</text>
<text x="207.8" y="110.1">GPIO15</text>
<text x="207.8" y="112.6">GPIO16</text>
<text x="108.8" y="119.9" transform="rotate(-90 108.8 119.9)">10k</text>
<text x="207.8" y="115.2">GPIO17</text>
<text x="207.8" y="117.7">GPIO18</text>
<text x="111.4" y="120.7" transform="rotate(-90 111.4 120.7)">R202</text>
<text x="158.5" y="125.3">RUN</text>
<text x="207.8" y="120.2">GPIO19</text>
<text x="207.8" y="122.8">GPIO20</text>
<text x="207.8" y="125.3">GPIO21</text>
<text x="110.9" y="130.5">C207</text>
<text x="207.8" y="127.9">GPIO22</text>
<text x="207.8" y="130.4">GPIO23</text>
<text x="110.9" y="132.8">100nF</text>
<text x="158.5" y="136.8">SWCLK</text>
<text x="207.8" y="132.9">GPIO24</text>
<text x="207.8" y="135.5">GPIO25</text>
<text x="105.9" y="141.8">GND</text>
<text x="158.5" y="139.3">SWD</text>
<text x="202" y="140.6">GPIO26_ADC0</text>
<text x="202" y="143.1">GPIO27_ADC1</text>
<text x="202" y="145.6">GPIO28_ADC2</text>
<text x="202" y="148.2">GPIO29_ADC3</text>
<text x="187.6" y="151.4" transform="rotate(-90 187.6 151.4)">GND</text>
<text x="188.8" y="155.8">U202</text>
<text x="188.8" y="158.3">RP2350_60QFN</text>
<text x="102.9" y="164.7">C204</text>
<text x="103" y="167.2">22pF</text>
<text x="184.8" y="162.7">GND</text>
<text x="91.2" y="177.4">GND</text>
<text x="102.9" y="179.9">C205</text>
<text x="126.9" y="176.2">Y201</text>
<text x="126.9" y="178.5">Crystal_GND24</text>
<text x="127" y="181.2">R203</text>
<text x="128.3" y="183.7">1k</text>
<text x="103" y="187.6">22pF</text>
</g>
<g font-size="1.8" fill="#a90000">
<text x="59.4" y="51.5" transform="rotate(-90 59.4 51.5)">8</text>
<text x="67.9" y="54.4">1</text>
<text x="67.9" y="56.9">6</text>
<text x="67.9" y="59.4">5</text>
<text x="163.6" y="55.9" transform="rotate(-90 163.6 55.9)">39</text>
<text x="166.1" y="55.9" transform="rotate(-90 166.1 55.9)">23</text>
<text x="168.7" y="55.3" transform="rotate(-90 168.7 55.3)">6</text>
<text x="176.3" y="55.9" transform="rotate(-90 176.3 55.9)">54</text>
<text x="182.6" y="55.9" transform="rotate(-90 182.6 55.9)">45</text>
<text x="185.2" y="55.9" transform="rotate(-90 185.2 55.9)">38</text>
<text x="187.7" y="55.9" transform="rotate(-90 187.7 55.9)">30</text>
<text x="190.2" y="55.9" transform="rotate(-90 190.2 55.9)">20</text>
<text x="192.8" y="55.9" transform="rotate(-90 192.8 55.9)">11</text>
<text x="195.3" y="55.3" transform="rotate(-90 195.3 55.3)">1</text>
<text x="199.1" y="55.9" transform="rotate(-90 199.1 55.9)">53</text>
<text x="202.9" y="55.9" transform="rotate(-90 202.9 55.9)">44</text>
<text x="67.9" y="62">2</text>
<text x="67.9" y="64.5">3</text>
<text x="154.9" y="64.5">46</text>
<text x="215.9" y="60.7">52</text>
<text x="215.9" y="63.2">51</text>
<text x="67.9" y="67.1">7</text>
<text x="154.9" y="67.1">49</text>
<text x="154.9" y="69.6">50</text>
<text x="216.5" y="70.9">2</text>
<text x="59.4" y="74.4" transform="rotate(-90 59.4 74.4)">4</text>
<text x="154.9" y="72.1">48</text>
<text x="154.9" y="74.7">47</text>
<text x="216.5" y="73.4">3</text>
<text x="216.5" y="75.9">4</text>
<text x="154.9" y="82.3">60</text>
<text x="216.5" y="78.5">5</text>
<text x="216.5" y="81">7</text>
<text x="216.5" y="83.6">8</text>
<text x="154.9" y="86.1">57</text>
<text x="154.9" y="88.6">59</text>
<text x="215.9" y="88.6">10</text>
<text x="216.5" y="86.1">9</text>
<text x="154.9" y="91.2">58</text>
<text x="154.9" y="93.7">55</text>
<text x="215.9" y="91.2">12</text>
<text x="215.9" y="93.7">13</text>
<text x="154.9" y="97.5">56</text>
<text x="215.9" y="96.3">14</text>
<text x="215.9" y="98.8">15</text>
<text x="215.9" y="101.3">16</text>
<text x="154.9" y="106.4">21</text>
<text x="215.9" y="103.9">17</text>
<text x="215.9" y="106.4">18</text>
<text x="154.9" y="111.5">22</text>
<text x="215.9" y="109">19</text>
<text x="215.9" y="111.5">27</text>
<text x="215.9" y="114">28</text>
<text x="215.9" y="116.6">29</text>
<text x="215.9" y="119.1">31</text>
<text x="154.9" y="124.2">26</text>
<text x="215.9" y="121.7">32</text>
<text x="215.9" y="124.2">33</text>
<text x="215.9" y="126.7">34</text>
<text x="215.9" y="129.3">35</text>
<text x="215.9" y="131.8">36</text>
<text x="154.9" y="135.6">24</text>
<text x="215.9" y="134.4">37</text>
<text x="154.9" y="138.2">25</text>
<text x="215.9" y="139.4">40</text>
<text x="215.9" y="142">41</text>
<text x="215.9" y="144.5">42</text>
<text x="215.9" y="147.1">43</text>
<text x="186.4" y="155" transform="rotate(-90 186.4 155)">61</text>
<text x="115.5" y="176.3">4</text>
<text x="120.4" y="174.1" transform="rotate(-90 120.4 174.1)">1</text>
<text x="124.4" y="176.3">2</text>
<text x="120.4" y="180.4" transform="rotate(-90 120.4 180.4)">3</text>
</g>
<text font-size="1.8" fill="#009600" x="142.9" y="49.2">VREG_AVDD</text>
<g font-size="1.8" fill="#0f0f0f">
<text x="72.2" y="56.8">QSPI_SCLK</text>
<text x="73.3" y="59.3">QSPI_SD0</text>
<text x="74.5" y="54.3">QSPI_SS</text>
<text x="73.3" y="64.4">QSPI_SD2</text>
<text x="73.3" y="61.9">QSPI_SD1</text>
<text x="219.7" y="63.2">U-</text>
<text x="219.7" y="60.6">U+</text>
<text x="73.3" y="67">QSPI_SD3</text>
<text x="141" y="72">VREG_LX</text>
<text x="120.6" y="82.2">USB_BOOT</text>
<text x="141" y="82.2">QSPI_SS</text>
<text x="141" y="88.6">QSPI_SD1</text>
<text x="141" y="86">QSPI_SD0</text>
<text x="141" y="91.1">QSPI_SD2</text>
<text x="141" y="93.6">QSPI_SD3</text>
<text x="141" y="97.4">QSPI_SCLK</text>
<text x="141" y="106.3">XIN</text>
<text x="141" y="111.4">XOUT</text>
<text x="141" y="124.1">RESET</text>
<text x="141" y="135.5">SWCLK</text>
<text x="141" y="138.1">SWDIO</text>
<text x="145.2" y="171.1">XIN</text>
<text x="143.5" y="181.3">XOUT</text>
</g>
<g font-size="1.8" fill="#725600">
<text x="235.1" y="61.8">USB_DP</text>
<text x="235.1" y="64.4">USB_DN</text>
<text x="236.4" y="72">D0</text>
<text x="236.4" y="77.1">D2</text>
<text x="236.4" y="74.5">D1</text>
<text x="109.3" y="83.4">USB_BOOT</text>
<text x="236.4" y="79.6">D3</text>
<text x="236.4" y="82.1">D4_UART1_TX</text>
<text x="236.4" y="87.2">D6_I2C1_SDA</text>
<text x="236.4" y="89.8">D7_I2C1_SCL</text>
<text x="236.4" y="84.7">D5_UART1_RX</text>
<text x="236.4" y="92.3">D8</text>
<text x="236.4" y="94.8">D9</text>
<text x="236.4" y="99.9">D11</text>
<text x="236.4" y="97.4">D10</text>
<text x="236.4" y="107.5">D14</text>
<text x="236.4" y="105">D13_UART0_RX</text>
<text x="236.4" y="102.5">D12_UART0_TX</text>
<text x="236.4" y="110.1">D15</text>
<text x="236.4" y="112.6">D16</text>
<text x="236.4" y="115.2">D17</text>
<text x="236.4" y="117.7">D18</text>
<text x="98" y="125.3">RESET</text>
<text x="236.4" y="125.3">D21_I2C0_SCL</text>
<text x="236.4" y="122.8">D20_I2C0_SDA</text>
<text x="236.4" y="130.4">D23</text>
<text x="236.4" y="127.9">D22</text>
<text x="130.5" y="136.8">SWCLK</text>
<text x="236.4" y="135.5">D25</text>
<text x="236.4" y="132.9">D24</text>
<text x="130.9" y="139.3">SWDIO</text>
<text x="236.4" y="140.6">D26_ADC</text>
<text x="236.4" y="143.1">D27_ADC</text>
<text x="236.4" y="148.2">D29_ADC</text>
<text x="236.4" y="145.6">D28_ADC</text>
</g>
</svg>
